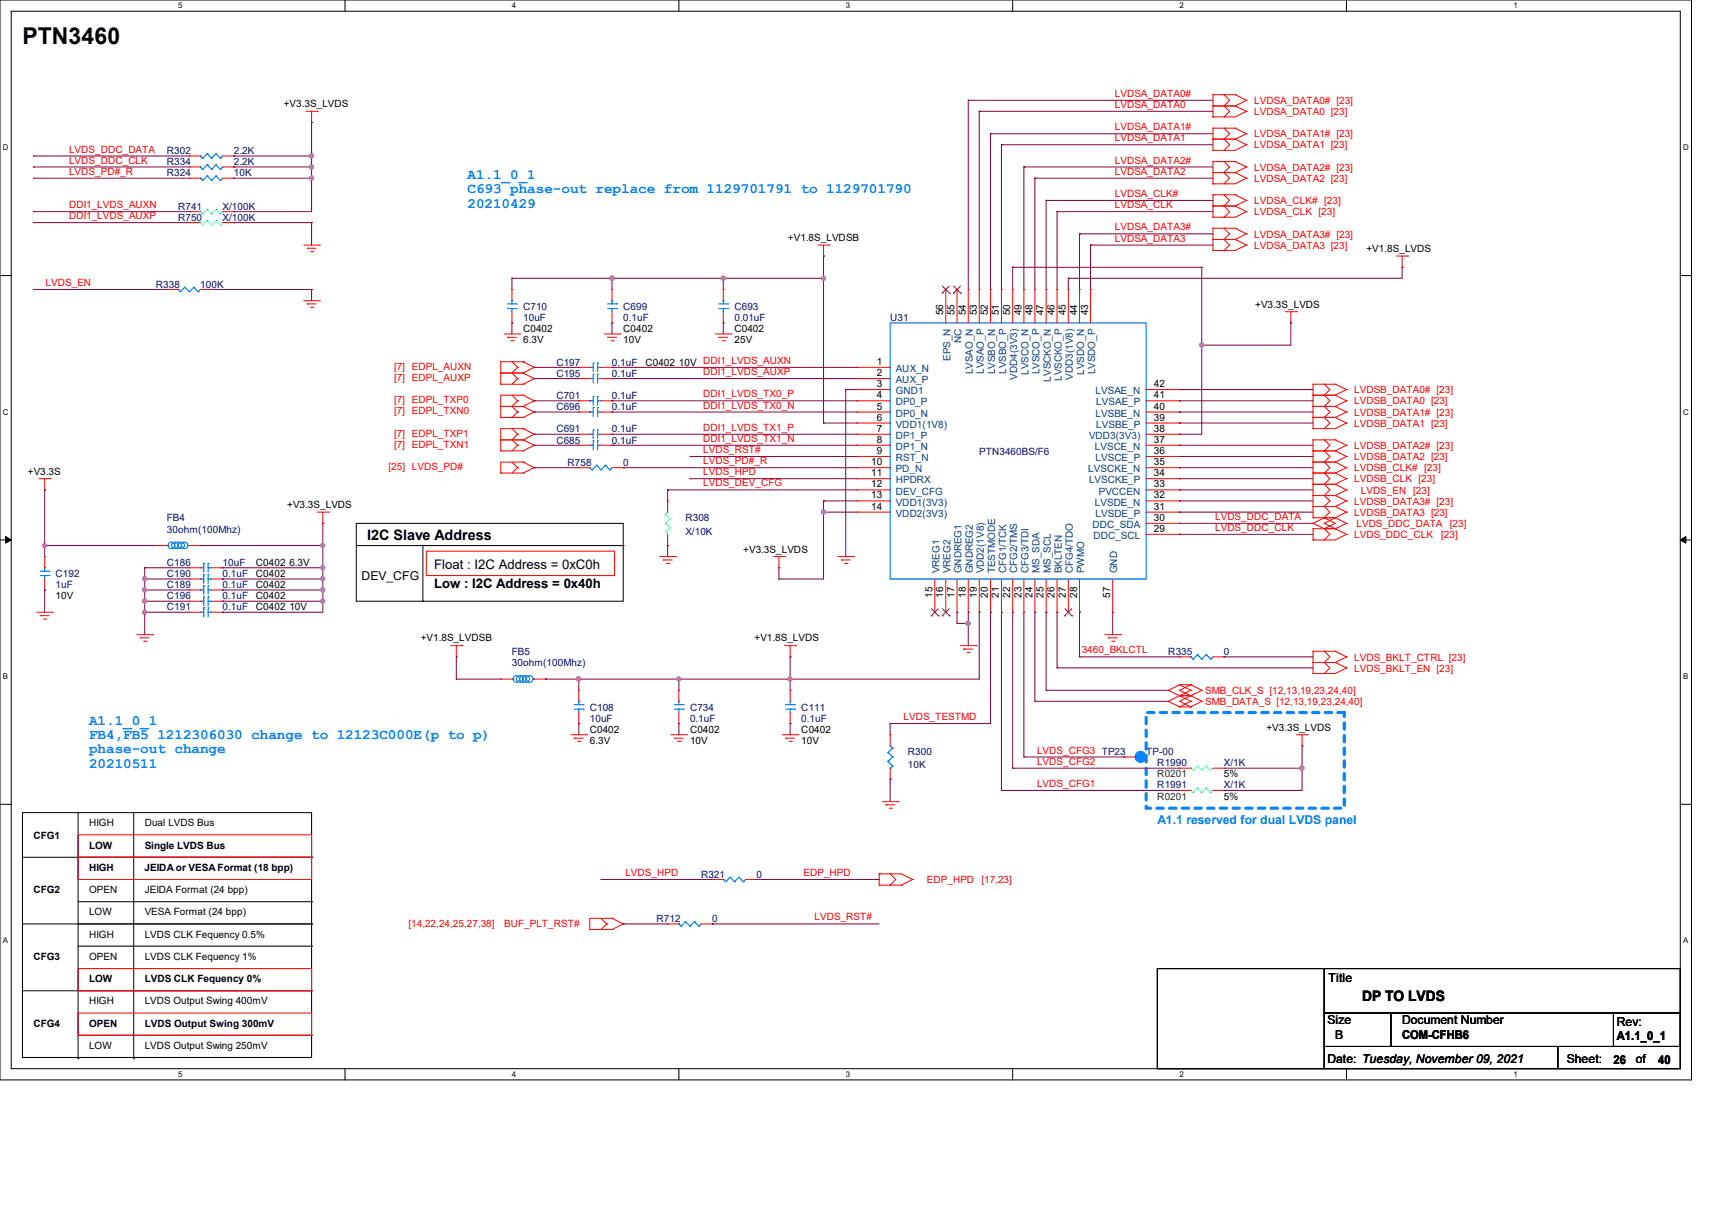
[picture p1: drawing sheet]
<svg xmlns="http://www.w3.org/2000/svg" width="297mm" height="210mm" viewBox="0 0 297 210" stroke-linecap="round" stroke-linejoin="round" font-family="sans-serif">
<path d="M0 0h293.5v187.3h-293.5zM1.9 1.9h289.6v183.4h-289.6z" fill="none" stroke="#000" stroke-width=".17"/>
<g fill="#fff">
<path d="M30.9 .2h.8v1.5h-.8z"/>
<path d="M30.9 185.5h.8v1.6h-.8z"/>
</g>
<path d="M59.9 0v1.9M59.9 185.3v2" fill="none" stroke="#000" stroke-width=".17"/>
<g fill="#fff">
<path d="M88.8 .2h.8v1.5h-.8z"/>
<path d="M88.8 185.5h.8v1.6h-.8z"/>
</g>
<path d="M117.8 0v1.9M117.8 185.3v2" fill="none" stroke="#000" stroke-width=".17"/>
<g fill="#fff">
<path d="M146.7 .2h.8v1.5h-.8z"/>
<path d="M146.7 185.5h.8v1.6h-.8z"/>
</g>
<path d="M175.7 0v1.9M175.7 185.3v2" fill="none" stroke="#000" stroke-width=".17"/>
<g fill="#fff">
<path d="M204.6 .2h.8v1.5h-.8z"/>
<path d="M204.6 185.5h.8v1.6h-.8z"/>
</g>
<path d="M233.6 0v1.9M233.6 185.3v2" fill="none" stroke="#000" stroke-width=".17"/>
<g fill="#fff">
<path d="M262.6 .2h.7v1.5h-.7z"/>
<path d="M262.6 185.5h.7v1.6h-.7z"/>
<path d="M.5 24.8h1v1.6h-1z"/>
<path d="M292 24.8h1v1.6h-1z"/>
<path d="M.5 70.7h1v1.5h-1z"/>
<path d="M292 70.7h1v1.5h-1z"/>
</g>
<path d="M0 47.8h1.9M291.5 47.8h2" fill="none" stroke="#000" stroke-width=".17"/>
<g fill="#fff">
<path d="M.5 116.5h.9v1.6h-.9z"/>
<path d="M292 116.5h.9v1.6h-.9z"/>
</g>
<path d="M0 93.6h1.9M291.5 93.6h2" fill="none" stroke="#000" stroke-width=".17"/>
<path d="M1 93l.9 .6-.9 .6zM291.5 93.6l1-.6v1.2z" fill="#000" stroke="#000" stroke-width=".17"/>
<g fill="#fff">
<path d="M.5 162.4h.9v1.5h-.9z"/>
<path d="M292 162.4h.9v1.5h-.9z"/>
</g>
<g fill="none" stroke="#000" stroke-width=".17">
<path d="M61.8 90.8h46.3v13.5h-46.3zM61.8 94.6h46.3M73.4 94.6v9.7M108.1 94.6h.1M73.4 104.3h.1M0 139.5h1.9M291.5 139.5h2M3.9 140.9h50.2v42.5h-50.2zM3.9 148.7h50.2M13.5 140.9v42.7M13.5 156.4h40.6M23.2 140.9v42.7"/>
<path d="M54.1 148.7h.1M54.1 156.4h.1M3.9 160.2h50.2M3.9 171.8h50.2M13.5 179.5h40.6M13.5 164.1h40.6M54.1 160.2h.1M54.1 179.5h.1M54.1 171.8h.1M54.1 164.1h.1M200.8 168h28.9v17.3h-28.9zM229.7 175.7h11.6v5.8h-11.6z"/>
<path d="M229.7 168h61.8v7.7h-61.8zM241.3 175.7h50.2v5.8h-50.2zM279.9 175.7h11.6v5.8h-11.6zM13.5 183.6h.1M23.2 183.6h.1M229.7 181.5h40.6v3.8h-40.6zM270.3 181.5h21.2v3.8h-21.2z"/>
</g>
<g fill="none" stroke="#f00" stroke-width=".17">
<path d="M53.1 19.3h1.9M54.1 19.3v2M55 19.3h.1M210.4 18.4h.1M210.4 16.4h.1M210.4 18.4h3.9M210.4 16.4h3.9M210.4 16.4v3.9M212.3 18.4h.1M212.3 16.4h.1M212.3 16.4l1 1-1 1M212.3 18.4l1 .9-1 1"/>
<path d="M214.3 16.4h.1M214.3 18.4h.1M214.3 16.4l1.9 1M214.3 18.4l1.9 .9M216.2 17.4h.1M216.2 19.3h.1M216.2 17.4l-1.9 1M216.2 19.3l-1.9 1h-3.9M32.9 29h.1M32.9 27.1h.1M32.9 30.9h.1M32.9 38.6h.1"/>
<path d="M32.9 36.7h.1M32.9 29h1.9M32.9 27.1h1.9M32.9 30.9h1.9M32.9 38.6h1.9M32.9 36.7h1.9M38.6 29h2M38.6 27.1h2M38.6 30.9h2M38.6 38.6h2M38.6 36.7h2M40.6 29h.1"/>
<path d="M40.6 27.1h.1M40.6 30.9h.1M40.6 38.6h.1M40.6 36.7h.1M54.1 21.3h.1M210.4 29.9h.1M210.4 28h.1M210.4 26.1h.1M210.4 24.1h.1M210.4 22.2h.1M210.4 20.3h.1M210.4 37.7h.1"/>
<path d="M210.4 35.7h.1M210.4 33.8h.1M210.4 31.9h.1M210.4 39.6h.1M210.4 22.2v3.9M210.4 28v3.9M210.4 33.8v3.9M210.4 39.6v3.8M210.4 29.9h3.9M210.4 28h3.9M210.4 24.1h3.9M210.4 22.2h3.9"/>
<path d="M210.4 35.7h3.9M210.4 33.8h3.9M210.4 39.6h3.9M212.3 29.9h.1M212.3 28h.1M212.3 26.1h.1M212.3 24.1h.1M212.3 22.2h.1M212.3 20.3h.1M212.3 37.7h.1M212.3 35.7h.1M212.3 33.8h.1"/>
<path d="M212.3 31.9h.1M212.3 39.6h.1M212.3 28l1 1-1 .9M212.3 24.1l1 1-1 1M212.3 22.2l1 1-1 .9M212.3 35.7l1 1-1 1M212.3 33.8l1 1-1 .9M212.3 29.9l1 1-1 1M212.3 39.6l1 1-1 .9M214.3 28h.1M214.3 24.1h.1M214.3 22.2h.1"/>
<path d="M214.3 35.7h.1M214.3 33.8h.1M214.3 29.9h.1M214.3 39.6h.1M214.3 28l1.9 1M214.3 24.1l1.9 1M214.3 22.2l1.9 1M214.3 35.7l1.9 1M214.3 33.8l1.9 1M214.3 29.9l1.9 1M214.3 39.6l1.9 1M216.2 29h.1"/>
<path d="M216.2 25.1h.1M216.2 23.2h.1M216.2 36.7h.1M216.2 34.8h.1M216.2 30.9h.1M216.2 29l-1.9 .9M216.2 25.1l-1.9 1h-3.9M216.2 23.2l-1.9 .9M216.2 36.7l-1.9 1h-3.9M216.2 34.8l-1.9 .9M216.2 30.9l-1.9 1h-3.9M29 50.2h.1"/>
<path d="M29 50.2h1.9M34.8 50.2h1.9M36.7 50.2h.1M52.7 42.5h2.7M52.7 52.2h2.7M53.3 43.1h.1M53.3 52.7h.1M53.3 43.1h1.5M53.3 52.7h1.5M53.9 43.6h.4M53.9 53.3h.4M54.3 43.6h.1"/>
<path d="M54.3 53.3h.1M55.4 42.5h.1M55.4 52.2h.1M87.5 57.9h2.7M88.1 58.5h.1M88.1 58.5h1.5M88.6 59.1h.4M88.8 56h.1M88.8 50.2h.1M88.8 50.2v2M88.8 54.1v1.9M89 59.1h.1"/>
<path d="M90.2 57.9h.1M104.8 57.9h2.7M105.4 58.5h.1M105.4 58.5h1.6M106 59.1h.4M106.2 56h.1M106.2 50.2h.1M106.2 50.2v2M106.2 54.1v1.9M106.4 59.1h.1M107.5 57.9h.1M124.1 57.9h2.7"/>
<path d="M124.7 58.5h.1M124.7 58.5h1.6M125.3 59.1h.4M125.5 56h.1M125.5 50.2h.1M125.5 50.2v2M125.5 54.1v1.9M125.7 59.1h.1M126.8 57.9h.1M141.9 42.5h1.9M142.9 44.4h.1M142.9 42.5v1.9"/>
<path d="M143.8 42.5h.1M164.1 50.2h.1M164.1 50.2v5.8M166 50.2h.1M166 50.2v5.8M168 50.2h.1M168 50.2v5.8M169.9 50.2h.1M169.9 50.2v5.8M171.8 50.2h.1M171.8 50.2v5.8M173.7 50.2h.1"/>
<path d="M173.7 50.2v5.8M175.7 50.2h.1M175.7 50.2v5.8M177.6 50.2h.1M177.6 50.2v5.8M179.5 50.2h.1M179.5 50.2v5.8M181.5 50.2h.1M181.5 50.2v5.8M183.4 50.2h.1M183.4 50.2v5.8M185.3 50.2h.1"/>
<path d="M185.3 50.2v5.8M187.3 50.2h.1M187.3 50.2v5.8M189.2 50.2h.1M189.2 50.2v5.8M210.4 43.4h.1M210.4 41.5h.1M210.4 41.5h3.9M212.3 43.4h.1M212.3 41.5h.1M212.3 41.5l1 1-1 .9M214.3 41.5h.1"/>
<path d="M214.3 41.5l1.9 1M216.2 42.5h.1M216.2 40.6h.1M216.2 42.5l-1.9 .9h-3.9M216.2 40.6l-1.9 .9M223 54.1h1.9M223.9 56h.1M223.9 54.1v1.9M224.9 54.1h.1M242.3 44.4h1.9M243.2 46.4h.1M243.2 44.4v2"/>
<path d="M244.2 44.4h.1M86.9 78.2h.1M86.9 76.3h.1M86.9 72.4h.1M86.9 70.5h.1M86.9 64.7h.1M86.9 66.6h.1M86.9 76.3h3.9M86.9 78.2h3.9M86.9 70.5h3.9M86.9 72.4h3.9M86.9 64.7h3.9"/>
<path d="M86.9 66.6h3.9M88.8 74.3l1 1M88.8 68.5l1 1M88.8 62.7l1 1M89.8 77.2h.1M89.8 75.3h.1M89.8 71.5h.1M89.8 69.5h.1M89.8 63.7h.1M89.8 65.7h.1M89.8 77.2l-1 1M89.8 75.3l-1 1 1 .9"/>
<path d="M89.8 71.5l-1 .9M89.8 69.5l-1 1 1 1M89.8 63.7l-1 1 1 1M89.8 65.7l-1 .9M90.8 76.3h.1M90.8 78.2h.1M90.8 74.3h.1M90.8 70.5h.1M90.8 72.4h.1M90.8 68.5h.1M90.8 62.7h.1M90.8 64.7h.1"/>
<path d="M90.8 66.6h.1M90.8 76.3l1.9 .9M90.8 62.7h-3.9v3.9M90.8 68.5h-3.9v3.9M90.8 74.3h-3.9v3.9M90.8 74.3l1.9 1M90.8 70.5l1.9 1M90.8 68.5l1.9 1M90.8 62.7l1.9 1M90.8 64.7l1.9 1M92.7 77.2h.1M92.7 75.3h.1"/>
<path d="M92.7 71.5h.1M92.7 69.5h.1M92.7 63.7h.1M92.7 65.7h.1M92.7 77.2l-1.9 1M92.7 75.3l-1.9 1M92.7 71.5l-1.9 .9M92.7 69.5l-1.9 1M92.7 63.7l-1.9 1M92.7 65.7l-1.9 .9M100.4 63.7h.1M100.4 69.5h.1"/>
<path d="M100.4 71.5h.1M100.4 65.7h.1M100.4 77.2h.1M100.4 75.3h.1M100.4 63.7h1.9M100.4 69.5h1.9M100.4 71.5h1.9M100.4 65.7h1.9M100.4 77.2h1.9M100.4 75.3h1.9M104.3 63.7h1.9M104.3 69.5h1.9"/>
<path d="M104.3 71.5h1.9M104.3 65.7h1.9M104.3 77.2h1.9M104.3 75.3h1.9M106.2 63.7h.1M106.2 69.5h.1M106.2 71.5h.1M106.2 65.7h.1M106.2 77.2h.1M106.2 75.3h.1M148.7 79.2h.1M148.7 73.4h.1"/>
<path d="M148.7 63.7h.1M148.7 65.7h.1M148.7 67.6h.1M148.7 69.5h.1M148.7 71.5h.1M148.7 77.2h.1M148.7 75.3h.1M148.7 63.7h5.7M148.7 69.5h5.7M148.7 71.5h5.7M148.7 65.7h5.7M148.7 79.2h5.7"/>
<path d="M148.7 73.4h5.7M148.7 67.6h5.7M148.7 77.2h5.7M148.7 75.3h5.7M198.8 69.5h5.8M198.8 71.5h5.8M198.8 79.2h5.8M198.8 73.4h5.8M198.8 67.6h5.8M198.8 77.2h5.8M198.8 75.3h5.8M204.6 75.3h.1"/>
<path d="M204.6 79.2h.1M204.6 77.2h.1M204.6 73.4h.1M204.6 67.6h.1M204.6 69.5h.1M204.6 71.5h.1M227.8 68.5h.1M227.8 66.6h.1M227.8 70.5h.1M227.8 72.4h.1M227.8 74.3h.1M227.8 78.2h.1"/>
<path d="M227.8 76.3h.1M227.8 76.3h3.8M227.8 78.2h3.8M227.8 70.5h3.8M227.8 72.4h3.8M227.8 68.5h3.8M227.8 66.6h3.8M227.8 66.6v7.7M227.8 76.3v13.5M229.7 68.5h.1M229.7 66.6h.1M229.7 70.5h.1"/>
<path d="M229.7 72.4h.1M229.7 74.3h.1M229.7 78.2h.1M229.7 76.3h.1M229.7 66.6l1 1-1 .9M229.7 68.5l1 1-1 1M229.7 70.5l1 1-1 .9M229.7 72.4l1 1-1 .9M229.7 76.3l1 .9-1 1M229.7 78.2l1 1-1 .9M231.6 66.6h.1M231.6 68.5h.1"/>
<path d="M231.6 70.5h.1M231.6 72.4h.1M231.6 76.3h.1M231.6 78.2h.1M231.6 66.6l2 1M231.6 68.5l2 1M231.6 70.5l2 1M231.6 72.4l2 1M231.6 76.3l2 .9M231.6 78.2l2 1M233.6 67.6h.1M233.6 69.5h.1"/>
<path d="M233.6 71.5h.1M233.6 73.4h.1M233.6 77.2h.1M233.6 79.2h.1M233.6 73.4l-2 .9h-3.8M233.6 67.6l-2 .9M233.6 69.5l-2 1M233.6 71.5l-2 .9M233.6 77.2l-2 1M233.6 79.2l-2 .9M6.8 83h1.9M7.7 85h.1"/>
<path d="M7.7 96.5h.1M7.7 83v2M7.7 96.5v2M8.7 83h.1M27.1 94.6h.1M27.1 94.6h1.9M32.9 98.5h.1M32.9 98.5h1.9M32.9 94.6h1.9M34.8 94.6h.1M36.7 98.5h1.9M38.6 98.5h.1"/>
<path d="M55 88.8h2M56 90.8h.1M56 88.8v2M57 88.8h.1M74 95.6h32.6v4.2h-32.6zM86.9 82h.1M86.9 82h3.9M88.8 80.1l1 1M89.8 81.1h.1M89.8 81.1l-1 .9M90.8 80.1h.1M90.8 82h.1"/>
<path d="M90.8 80.1h-3.9v1.9M90.8 80.1l1.9 1M92.7 81.1h.1M92.7 81.1l-1.9 .9M100.4 81.1h.1M100.4 81.1h1.9M106.2 81.1h1.9M108.1 81.1h.1M114.5 96.5h2.7M115.1 97.1h.1M115.1 97.1h1.5M115.7 97.7h.3"/>
<path d="M115.8 94.6h.1M115.8 86.9h.1M115.8 86.9v1.9M115.8 92.7v1.9M116 97.7h.1M117.2 96.5h.1M134.2 96.5h1.9M135.1 98.5h.1M135.1 96.5v2M136.1 96.5h.1M145.4 96.5h2.7M146 97.1h.1"/>
<path d="M146 97.1h1.5M146.5 97.7h.4M146.9 97.7h.1M148.1 96.5h.1M148.7 83h.1M148.7 81.1h.1M148.7 85h.1M148.7 86.9h.1M148.7 88.8h.1M148.7 83h5.7M148.7 88.8h5.7M148.7 81.1h5.7"/>
<path d="M148.7 86.9h5.7M148.7 85h5.7M198.8 83h5.8M198.8 88.8h5.8M198.8 81.1h5.8M198.8 92.7h5.8M198.8 86.9h5.8M198.8 85h5.8M198.8 90.8h5.8M204.6 92.7h.1M204.6 88.8h.1M204.6 86.9h.1"/>
<path d="M204.6 85h.1M204.6 83h.1M204.6 81.1h.1M204.6 90.8h.1M227.8 93.6h.1M227.8 91.7h.1M227.8 90.8h.1M227.8 84h.1M227.8 85.9h.1M227.8 80.1h.1M227.8 82h.1M227.8 87.8h.1"/>
<path d="M227.8 89.8h.1M227.8 91.7v1.9M227.8 91.7h3.8M227.8 89.8h3.8M227.8 90.8l1.9 .9M227.8 84h3.8M227.8 85.9h3.8M227.8 80.1h3.8M227.8 82h3.8M227.8 87.8h3.8M229.7 93.6h.1M229.7 91.7h.1"/>
<path d="M229.7 89.8h.1M229.7 90.8h.1M229.7 84h.1M229.7 85.9h.1M229.7 80.1h.1M229.7 82h.1M229.7 87.8h.1M229.7 91.7l1 1-1 .9M229.7 89.8l-1.9 1M229.7 89.8l1.9 1-1.9 .9M229.7 90.8l1.9 .9M229.7 84l1 1-1 .9"/>
<path d="M229.7 80.1l1 1-1 .9M229.7 82l1 1-1 1M229.7 85.9l1 1-1 .9M229.7 87.8l1 1-1 1M231.6 91.7h.1M231.6 89.8h.1M231.6 85.9h.1M231.6 80.1h.1M231.6 82h.1M231.6 87.8h.1M231.6 91.7l2 1M231.6 89.8l2 1"/>
<path d="M231.6 89.8l-1.9 1M231.6 84l2 1M231.6 80.1l2 1M231.6 82l2 1M231.6 85.9l2 1M231.6 87.8l2 1M233.6 92.7h.1M233.6 90.8h.1M233.6 85h.1M233.6 81.1h.1M233.6 83h.1M233.6 86.9h.1"/>
<path d="M233.6 88.8h.1M233.6 92.7l-2 .9h-3.8M233.6 90.8l-2 .9M233.6 85l-2 .9M233.6 81.1l-2 .9M233.6 83l-2 1M233.6 86.9l-2 .9M233.6 88.8l-2 1M6.4 106.2h2.7M7 106.8h.1M7 106.8h1.5M7.5 107.4h.4"/>
<path d="M7.7 102.3h.1M7.7 100.4v1.9M7.9 107.4h.1M9.1 106.2h.1M23.7 110.1h2.8M24.3 110.6h.1M24.3 110.6h1.6M24.9 111.2h.4M25.3 111.2h.1M26.5 110.1h.1M32.9 104.3h.1M32.9 102.3h.1"/>
<path d="M32.9 106.2h.1M32.9 100.4h.1M32.9 106.2h1.9M32.9 104.3h1.9M32.9 102.3h1.9M32.9 100.4h1.9M36.7 106.2h1.9M36.7 104.3h1.9M36.7 102.3h1.9M36.7 100.4h1.9M38.6 104.3h.1M38.6 102.3h.1"/>
<path d="M38.6 106.2h.1M38.6 100.4h.1M78.2 112h1.9M79.2 113.9h.1M79.2 112v1.9M80.1 112h.1M86.9 117.8h.1M86.9 117.8h1.9M92.7 117.8h1.9M94.6 117.8h.1M100.4 119.7h.1M100.4 119.7v1.9"/>
<path d="M117.8 119.7h.1M117.8 119.7v1.9M136.1 112h1.9M137.1 113.9h.1M137.1 119.7h.1M137.1 112v1.9M137.1 119.7v1.9M138 112h.1M162.2 106.2h.1M162.2 100.4v5.8M164.1 106.2h.1M164.1 100.4v5.8"/>
<path d="M166 106.2h.1M166 100.4v5.8M166.6 112h2.7M167.2 112.6h.1M167.2 112.6h1.5M167.8 113.2h.3M168 106.2h.1M168 100.4v5.8M168.1 113.2h.1M169.3 112h.1M169.9 106.2h.1M169.9 100.4v5.8"/>
<path d="M171.8 106.2h.1M171.8 100.4v5.8M173.7 106.2h.1M173.7 100.4v5.8M175.7 106.2h.1M175.7 100.4v5.8M177.6 106.2h.1M177.6 100.4v5.8M179.5 106.2h.1M179.5 100.4v5.8M181.5 106.2h.1M181.5 100.4v5.8"/>
<path d="M183.4 106.2h.1M183.4 100.4v5.8M185.3 106.2h.1M185.3 100.4v5.8M187.3 106.2h.1M187.3 100.4v5.8M191.7 110.1h2.7M192.3 110.6h.1M192.3 110.6h1.5M192.9 111.2h.4M193 106.2h.1M193 100.4v5.8"/>
<path d="M193.3 111.2h.1M194.4 110.1h.1M202.7 119.7h.1M202.7 119.7l1.9 .9M204.6 118.7h.1M204.6 113.9h.1M204.6 118.7h2M204.6 118.7l-1.9 1M204.6 118.7l2 1M204.6 113.9h2M206.6 118.7h.1M206.6 119.7h.1"/>
<path d="M206.6 118.7l1.9 1M206.6 118.7l-2 1 2 .9M206.6 119.7l-2 .9M208.5 119.7h.1M208.5 119.7l-1.9 .9M210.4 113.9h1.9M212.3 113.9h.1M227.8 114.9h.1M227.8 112.9h.1M227.8 116.8h.1M227.8 114.9h3.8M227.8 112.9h3.8"/>
<path d="M227.8 112.9v3.9M229.7 114.9h.1M229.7 112.9h.1M229.7 116.8h.1M229.7 112.9l1 1-1 1M229.7 114.9l1 .9-1 1M231.6 112.9h.1M231.6 114.9h.1M231.6 112.9l2 1M231.6 114.9l2 .9M233.6 113.9h.1M233.6 115.8h.1"/>
<path d="M233.6 113.9l-2 1M233.6 115.8l-2 1h-3.8M99.1 127.4h2.7M99.6 128h.1M99.6 128h1.6M100.2 128.6h.4M100.4 125.5h.1M100.4 123.6v1.9M100.6 128.6h.1M101.8 127.4h.1M116.4 127.4h2.7M117 128h.1"/>
<path d="M117 128h1.5M117.6 128.6h.4M117.8 125.5h.1M117.8 123.6v1.9M118 128.6h.1M119.1 127.4h.1M135.7 127.4h2.7M136.3 128h.1M136.3 128h1.5M136.9 128.6h.4M137.1 125.5h.1M137.1 123.6v1.9"/>
<path d="M137.3 128.6h.1M138.4 127.4h.1M153.1 139h2.7M153.7 139.6h.1M153.7 139.6h1.5M154.4 127.4h.1M154.4 135.1h.1M154.4 127.4v2M154.4 133.2v1.9M155.8 139h.1M195 131.3h.1M195 131.3h1.9"/>
<path d="M202.7 121.6h.1M202.7 121.6l1.9 1M204.6 122.6h.1M204.6 120.6h.1M204.6 133.2h.1M204.6 137.1h.1M204.6 122.6h2M204.6 120.6h2M204.6 120.6l-1.9 1M204.6 120.6l2 1M204.6 133.2h2M204.6 137.1h2"/>
<path d="M206.6 120.6h.1M206.6 122.6h.1M206.6 121.6h.1M206.6 120.6l1.9 1M206.6 120.6l-2 1 2 1M206.6 121.6l-2 1M208.5 121.6h.1M208.5 121.6l-1.9 1M210.4 133.2h1.9M210.4 137.1h1.9M212.3 133.2h.1M212.3 137.1h.1"/>
<path d="M224.9 127.4h1.9M225.9 129.4h.1M225.9 127.4v2M226.8 127.4h.1M13.5 148.7h40.6v3.8h-40.6zM13.5 144.8h40.6v3.9h-40.6zM104.3 159.3l.9 .9M106.2 159.3h.1M106.2 159.3h-3.9v1.9M106.2 159.3l1.9 .9M123.6 152.5h.1M123.6 152.5h1.9"/>
<path d="M129.4 152.5h1.9M131.3 152.5h.1M152.5 151.6h.1M152.5 153.5h.1M152.5 151.6h3.9l1.9 .9M152.5 153.5h3.9M152.5 151.6v1.9M154.3 140.2h.3M154.4 151.6h.1M154.4 153.5h.1M154.4 151.6l1 .9-1 1M154.6 140.2h.1"/>
<path d="M156.4 153.5h.1M158.3 152.5h.1M158.3 152.5l-1.9 1M13.5 175.7h40.6v3.8h-40.6zM13.5 168h40.6v3.8h-40.6zM102.3 161.2h.1M102.3 161.2h3.9M105.2 160.2h.1M105.2 160.2l-.9 1M106.2 161.2h.1M108.1 160.2h.1M108.1 160.2l-1.9 1"/>
<path d="M115.8 160.2h.1M115.8 160.2h2M121.6 160.2h2M123.6 160.2h.1"/>
</g>
<path d="M198.8 123.6h34.4v16.6h-34.4z" fill="none" stroke="#0080ff" stroke-width=".55" stroke-dasharray="1.1 1.1"/>
<g fill="none" stroke="#00f" stroke-width=".17">
<path d="M34.8 29h.1M34.8 27.1h.1M34.8 30.9h.1M34.8 29l.3 .4M34.8 27.1l.3 .3M34.8 30.9l.3 .4M35.1 29.4h.1M35.1 27.4h.1M35.1 31.3h.1M35.9 28.6h.1M35.9 26.7h.1M35.9 30.5h.1"/>
<path d="M35.9 28.6l-.8 .8M35.9 28.6l.8 .8M35.9 26.7l-.8 .7M35.9 26.7l.8 .7M35.9 30.5l-.8 .8M35.9 30.5l.8 .8M36.7 29.4h.1M36.7 27.4h.1M36.7 31.3h.1M37.5 28.6h.1M37.5 26.7h.1M37.5 30.5h.1"/>
<path d="M37.5 28.6l.7 .8M37.5 28.6l-.8 .8M37.5 26.7l.7 .7M37.5 26.7l-.8 .7M37.5 30.5l.7 .8M37.5 30.5l-.8 .8M38.2 29.4h.1M38.2 27.4h.1M38.2 31.3h.1M38.6 29l-.4 .4M38.6 27.1l-.4 .3M38.6 30.9l-.4 .4"/>
<path d="M30.9 50.2h.1M30.9 50.2l.4 .4M31.3 50.6h.1M32 49.8h.1M32 49.8l-.7 .8M32 49.8l.9 .8M32.9 50.6h.1M33.6 49.8h.1M33.6 49.8l.8 .8M33.6 49.8l-.7 .8M34.4 50.6h.1M34.8 50.2l-.4 .4"/>
<path d="M88.1 52.7h1.5M88.1 53.5h1.5M88.8 52.2h.1M88.8 53.5h.1M88.8 52.2v.5M88.8 53.5v.6M89.6 52.7h.1M89.6 53.5h.1M105.4 52.7h1.6M105.4 53.5h1.6M106.2 52.2h.1M106.2 53.5h.1"/>
<path d="M106.2 52.2v.5M106.2 53.5v.6M107 52.7h.1M107 53.5h.1M124.7 52.7h1.6M124.7 53.5h1.6M125.5 52.2h.1M125.5 53.5h.1M125.5 52.2v.5M125.5 53.5v.6M126.3 52.7h.1M126.3 53.5h.1"/>
<path d="M154.4 56h44.4v44.4h-44.4zM102.3 63.7h.1M102.3 69.5h.1M102.3 71.5h.1M102.3 65.7h.1M102.3 77.2h.1M102.3 75.3h.1M102.3 63.7h.6M102.3 69.5h.6M102.3 71.5h.6M102.3 65.7h.6M102.3 77.2h.6"/>
<path d="M102.3 75.3h.6M102.9 62.9h.1M102.9 68.7h.1M102.9 70.7h.1M102.9 64.9h.1M102.9 76.5h.1M102.9 74.5h.1M102.9 62.9v1.6M102.9 64.9v1.5M102.9 68.7v1.6M102.9 70.7v1.5M102.9 74.5v1.6"/>
<path d="M102.9 76.5v1.5M103.7 62.9h.1M103.7 63.7h.1M103.7 68.7h.1M103.7 69.5h.1M103.7 70.7h.1M103.7 71.5h.1M103.7 64.9h.1M103.7 65.7h.1M103.7 76.5h.1M103.7 77.2h.1M103.7 74.5h.1"/>
<path d="M103.7 75.3h.1M103.7 63.7h.6M103.7 62.9v1.6M103.7 64.9v1.5M103.7 68.7v1.6M103.7 70.7v1.5M103.7 74.5v1.6M103.7 76.5v1.5M103.7 69.5h.6M103.7 71.5h.6M103.7 65.7h.6M103.7 77.2h.6"/>
<path d="M103.7 75.3h.6M7 99.1h1.5M7 99.8h1.5M7.7 98.5h.1M7.7 99.8h.1M7.7 98.5v.6M7.7 99.8v.6M8.5 99.1h.1M8.5 99.8h.1M29 94.6h.2M29.2 94.6h.1M32.6 94.6h.1"/>
<path d="M32.6 94.6h.3M34.8 98.5h.1M34.8 98.5h.5M35.3 97.7h.1M35.3 99.6h.1M35.3 97.7v1.5M35.3 99.6v1.6M36.1 97.7h.1M36.1 98.5h.1M36.1 99.6h.1M36.1 97.7v1.5M36.1 99.6v1.6"/>
<path d="M36.1 98.5h.6M102.3 81.1h.1M102.3 81.1l.4 .4M102.7 81.5h.1M103.5 80.7h.1M103.5 80.7l-.8 .8M103.5 80.7l.8 .8M104.3 81.5h.1M105 80.7h.1M105 80.7l.8 .8M105 80.7l-.7 .8M105.8 81.5h.1"/>
<path d="M106.2 81.1l-.4 .4M34.8 104.3h.1M34.8 102.3h.1M34.8 106.2h.1M34.8 100.4h.1M34.8 104.3h.5M34.8 102.3h.5M34.8 106.2h.5M34.8 100.4h.5M35.3 103.5h.1M35.3 101.6h.1M35.3 105.4h.1"/>
<path d="M35.3 101.6v1.5M35.3 103.5v1.5M35.3 105.4v1.6M36.1 103.5h.1M36.1 104.3h.1M36.1 101.6h.1M36.1 102.3h.1M36.1 105.4h.1M36.1 106.2h.1M36.1 100.4h.1M36.1 104.3h.6M36.1 101.6v1.5"/>
<path d="M36.1 103.5v1.5M36.1 105.4v1.6M36.1 102.3h.6M36.1 106.2h.6M36.1 100.4h.6M88.8 117.8h.2M89 117.8h.1M92.5 117.8h.1M92.5 117.8h.2M206.6 113.9h.1M206.6 113.9l.4 .4M207 114.3h.1"/>
<path d="M207.7 113.5h.1M207.7 113.5l-.7 .8M207.7 113.5l.8 .8M208.5 114.3h.1M209.3 113.5h.1M209.3 113.5l.8 .8M209.3 113.5l-.8 .8M210.1 114.3h.1M210.4 113.9l-.3 .4M99.6 122.2h1.6M99.6 123h1.6M100.4 121.6h.1"/>
<path d="M100.4 123h.1M100.4 121.6v.6M100.4 123v.6M101.2 122.2h.1M101.2 123h.1M117 122.2h1.5M117 123h1.5M117.8 121.6h.1M117.8 123h.1M117.8 121.6v.6M117.8 123v.6M118.5 122.2h.1"/>
<path d="M118.5 123h.1M136.3 122.2h1.5M136.3 123h1.5M137.1 121.6h.1M137.1 123h.1M137.1 121.6v.6M137.1 123v.6M137.8 122.2h.1M137.8 123h.1M154.1 130.5h.1M154.1 132h.1M154.1 132l.8 .8"/>
<path d="M154.1 130.5l.8 .8M154.4 133.2h.1M154.4 129.4l.5 .4M154.9 132.8h.1M154.9 129.8h.1M154.9 131.3h.1M154.9 132.8l-.5 .4M154.9 129.8l-.8 .7M154.9 131.3l-.8 .7M118.9 159.9h.1M118.9 159.9l-.7 .7M118.9 159.9l.8 .7"/>
<path d="M120.5 159.9h.1M120.5 159.9l-.8 .7M120.5 159.9l.7 .7M125.5 152.5h.1M125.5 152.5l.4 .4M125.9 152.9h.1M126.7 152.1h.1M126.7 152.1l-.8 .8M126.7 152.1l.7 .8M127.4 152.9h.1M128.2 152.1h.1M128.2 152.1l.7 .8"/>
<path d="M128.2 152.1l-.8 .8M128.9 152.9h.1M129.4 152.5l-.5 .4M117.8 160.2h.1M117.8 160.2l.4 .4M118.2 160.6h.1M119.7 160.6h.1M121.2 160.6h.1M121.6 160.2l-.4 .4"/>
<circle cx="29.7" cy="94.6" r=".56"/>
<circle cx="30.3" cy="94.6" r=".56"/>
<circle cx="30.9" cy="94.6" r=".57"/>
<circle cx="31.4" cy="94.6" r=".56"/>
<circle cx="32" cy="94.6" r=".56"/>
<circle cx="89.6" cy="117.8" r=".56"/>
<circle cx="90.1" cy="117.8" r=".57"/>
<circle cx="90.7" cy="117.8" r=".56"/>
<circle cx="91.3" cy="117.8" r=".56"/>
<circle cx="91.9" cy="117.8" r=".57"/>
</g>
<g fill="none" stroke="#00ff80" stroke-width=".17">
<path d="M34.8 38.6h.1M34.8 36.7h.1M34.8 38.6l.3 .4M34.8 36.7l.3 .4M35.1 39h.1M35.1 37.1h.1M35.9 38.2h.1M35.9 36.3h.1M35.9 38.2l-.8 .8M35.9 38.2l.8 .8M35.9 36.3l-.8 .8M35.9 36.3l.8 .8"/>
<path d="M36.7 39h.1M36.7 37.1h.1M37.5 38.2h.1M37.5 36.3h.1M37.5 38.2l.7 .8M37.5 38.2l-.8 .8M37.5 36.3l.7 .8M37.5 36.3l-.8 .8M38.2 39h.1M38.2 37.1h.1M38.6 38.6l-.4 .4M38.6 36.7l-.4 .4"/>
<path d="M115.4 89.2h.1M115.4 92.3h.1M115.4 90.8h.1M115.4 89.2l.8 .8M115.4 92.3l.4 .4M115.4 90.8l.8 .7M115.8 88.8h.1M115.8 88.8l-.4 .4M116.2 91.5h.1M116.2 90h.1M116.2 91.5l-.8 .8M116.2 90l-.8 .8"/>
<path d="M206.6 133.2h.1M206.6 137.1h.1M206.6 133.2l.4 .4M206.6 137.1l.4 .4M207 133.6h.1M207 137.5h.1M207.7 132.8h.1M207.7 136.7h.1M207.7 132.8l-.7 .8M207.7 132.8l.8 .8M207.7 136.7l-.7 .8M207.7 136.7l.8 .8"/>
<path d="M208.5 133.6h.1M208.5 137.5h.1M209.3 132.8h.1M209.3 136.7h.1M209.3 132.8l.8 .8M209.3 132.8l-.8 .8M209.3 136.7l.8 .8M209.3 136.7l-.8 .8M210.1 133.6h.1M210.1 137.5h.1M210.4 133.2l-.3 .4M210.4 137.1l-.3 .4"/>
</g>
<circle cx="197.9" cy="131.2" r=".94" fill="#00f" stroke="#00f" stroke-width=".17"/>
<g fill="none" stroke="#804000" stroke-width=".17">
<path d="M163.4 50.8h.1M163.5 49.6l1.2 1.2M164.7 49.6l-1.3 1.2M164.7 50.8h.1M165.4 50.8h.1M165.4 49.6l1.3 1.2M166.6 49.6l-1.2 1.2M166.7 50.8h.1M161.5 106.8h.1M161.6 105.6l1.2 1.2M162.8 105.6l-1.3 1.2M162.8 106.8h.1"/>
<path d="M163.4 106.8h.1M163.5 105.6l1.2 1.2M164.7 105.6l-1.3 1.2M164.7 106.8h.1M184.7 106.8h.1M184.7 105.6l1.3 1.2M185.9 105.6l-1.2 1.2M186 106.8h.1"/>
</g>
<g fill="none" stroke="#800040" stroke-width=".17">
<path d="M168 17.4h.1M168 17.4v32.8M168 17.4h42.4M169.9 19.3h.1M169.9 19.3v30.9M169.9 19.3h40.5M5.8 27.1h.1M5.8 29h.1M5.8 30.9h.1M5.8 38.6h.1M5.8 36.7h.1M5.8 29h27.1"/>
<path d="M5.8 27.1h27.1M5.8 30.9h27.1M5.8 36.7h27.1M5.8 38.6h27.1M40.6 29h.1M40.6 27.1h.1M40.6 30.9h.1M40.6 36.7h.1M40.6 38.6h.1M40.6 29h13.5M40.6 27.1h13.5M40.6 30.9h13.5"/>
<path d="M40.6 38.6h13.5M54.1 21.3h.1M54.1 27.1h.1M54.1 29h.1M54.1 30.9h.1M54.1 38.6h.1M54.1 21.3v15.4h-13.5M54.1 38.6v3.9M171.8 23.2h.1M171.8 23.2v27M171.8 23.2h38.6M173.7 25.1h.1"/>
<path d="M173.7 25.1v25.1M173.7 25.1h36.7M177.6 29h.1M177.6 29h32.8M177.6 29v21.2M179.5 30.9h.1M179.5 30.9v19.3M179.5 30.9h30.9M181.5 34.8h.1M181.5 34.8v15.4M181.5 34.8h28.9M183.4 36.7h.1"/>
<path d="M183.4 36.7v13.5M183.4 36.7h27M5.8 50.2h.1M5.8 50.2h23.2M36.7 50.2h.1M36.7 50.2h17.4M54.1 50.2h.1M54.1 50.2v2M88.8 48.3h.1M88.8 56h.1M88.8 48.3h54.1M88.8 48.3v1.9"/>
<path d="M88.8 56v1.9M106.2 56h.1M106.2 48.3h.1M106.2 48.3v1.9M106.2 56v1.9M125.5 48.3h.1M125.5 56h.1M125.5 48.3v1.9M125.5 56v1.9M142.9 44.4h.1M142.9 48.3h.1M142.9 44.4v29"/>
<path d="M175.7 46.4h.1M175.7 46.4v3.8M175.7 46.4h32.8M185.3 48.3h.1M185.3 48.3v1.9M187.3 40.6h.1M187.3 40.6v9.6M187.3 40.6h23.1M189.2 42.5h.1M189.2 42.5v7.7M189.2 42.5h21.2M208.5 59.9h.1"/>
<path d="M208.5 46.4h.1M208.5 46.4v28.9h-3.9M223.9 56h.1M223.9 56v3.9h-15.4M243.2 46.4h.1M243.2 46.4v1.9h-57.9M92.7 71.5h.1M92.7 69.5h.1M92.7 77.2h.1M92.7 75.3h.1M92.7 63.7h.1M92.7 65.7h.1"/>
<path d="M92.7 75.3h7.7M92.7 63.7h7.7M92.7 65.7h7.7M92.7 71.5h7.7M92.7 69.5h7.7M92.7 77.2h7.7M106.2 63.7h.1M106.2 65.7h.1M106.2 69.5h.1M106.2 71.5h.1M106.2 77.2h.1M106.2 75.3h.1"/>
<path d="M106.2 75.3h42.5M106.2 63.7h42.5M106.2 65.7h42.5M106.2 71.5h42.5M106.2 69.5h42.5M106.2 77.2h42.5M119.7 79.2h.1M119.7 79.2h29M142.9 73.4h.1M142.9 73.4h5.8M146.7 67.6h.1M146.7 67.6v28.9"/>
<path d="M146.7 67.6h2M204.6 75.3h.1M204.6 67.6h.1M204.6 69.5h.1M204.6 71.5h.1M204.6 73.4h.1M204.6 77.2h.1M204.6 79.2h.1M204.6 79.2h23.2M204.6 71.5h23.2M204.6 69.5h23.2M204.6 77.2h23.2"/>
<path d="M204.6 67.6h23.2M204.6 73.4h23.2M7.7 94.6h.1M7.7 85h.1M7.7 85v11.5M7.7 94.6h19.4M25.1 98.5h.1M25.1 98.5v11.6M25.1 98.5h7.8M34.8 94.6h.1M34.8 94.6h21.2M38.6 98.5h.1"/>
<path d="M38.6 98.5h17.4M56 98.5h.1M56 94.6h.1M56 90.8h.1M56 90.8v15.4h-17.4M92.7 81.1h.1M92.7 81.1h7.7M108.1 81.1h.1M108.1 81.1h40.6M115.8 85h.1M115.8 94.6h.1M115.8 85h32.9"/>
<path d="M115.8 85v1.9M115.8 94.6v1.9M119.7 83h.1M119.7 83h29M135.1 98.5h.1M135.1 98.5v1.9M142.9 88.8h.1M142.9 86.9h.1M142.9 88.8h5.8M142.9 86.9v13.5h-7.8M142.9 86.9h5.8M204.6 90.8h.1"/>
<path d="M204.6 85h.1M204.6 92.7h.1M204.6 81.1h.1M204.6 83h.1M204.6 86.9h.1M204.6 88.8h.1M204.6 90.8h23.2M204.6 85h23.2M204.6 83h23.2M204.6 92.7h23.2M204.6 81.1h23.2M204.6 88.8h23.2"/>
<path d="M204.6 86.9h23.2M7.7 102.3h.1M7.7 102.3v3.9M25.1 104.3h.1M25.1 106.2h.1M25.1 102.3h.1M25.1 100.4h.1M25.1 100.4h7.8M25.1 106.2h7.8M25.1 104.3h7.8M25.1 102.3h7.8M38.6 106.2h.1"/>
<path d="M38.6 102.3h.1M38.6 100.4h.1M38.6 104.3h.1M38.6 100.4h17.4M38.6 104.3h17.4M38.6 102.3h17.4M56 104.3h.1M56 100.4h.1M56 102.3h.1M79.2 117.8h.1M79.2 113.9h.1M79.2 117.8h7.7"/>
<path d="M79.2 113.9v3.9M94.6 117.8h.1M100.4 117.8h.1M100.4 117.8v1.9M117.8 117.8h.1M117.8 117.8v1.9M135.1 100.4h.1M137.1 113.9h.1M137.1 117.8h.1M137.1 113.9v5.8M166 108.1h.1M166 106.2h.1"/>
<path d="M166 108.1h2M166 106.2v1.9M168 108.1h.1M168 106.2h.1M168 106.2v5.8M169.9 106.2h.1M169.9 106.2v11.6h-75.3M171.8 106.2h.1M171.8 106.2v19.3h-17.4M173.7 106.2h.1M173.7 106.2v30.9M175.7 106.2h.1"/>
<path d="M175.7 106.2v27M177.6 106.2v25.1M179.5 106.2h.1M179.5 106.2v15.4M181.5 119.7h.1M181.5 106.2h.1M181.5 119.7h21.2M181.5 106.2v13.5M183.4 106.2h.1M183.4 115.8h.1M183.4 106.2v9.6M183.4 115.8h44.4"/>
<path d="M187.3 106.2h.1M187.3 113.9h.1M187.3 106.2v7.7M187.3 113.9h17.3M193 106.2h.1M193 106.2v3.9M212.3 113.9h.1M212.3 113.9h15.5M100.4 125.5h.1M100.4 125.5v1.9M117.8 125.5h.1M117.8 125.5v1.9"/>
<path d="M137.1 125.5h.1M137.1 125.5v1.9M154.4 125.5h.1M154.4 135.1h.1M154.4 125.5v1.9M154.4 135.1v3.9M173.7 137.1h.1M173.7 137.1h30.9M175.7 133.2h.1M175.7 133.2h28.9M177.6 131.3h.1M177.6 131.3h17.4"/>
<path d="M179.5 121.6h.1M179.5 121.6h23.2M195 131.3h.1M212.3 137.1h.1M212.3 133.2h13.6M225.9 133.2h.1M225.9 129.4h.1M225.9 129.4v7.7h-13.6M104.3 152.5h.1M104.3 152.5h19.3M131.3 152.5h.1M131.3 152.5h21.2"/>
<path d="M108.1 160.2h.1M108.1 160.2h7.7M123.6 160.2h.1M123.6 160.2h28.9"/>
</g>
<g fill="#f0f" stroke="#f0f" stroke-width=".17">
<circle cx="106.2" cy="48.3" r=".38"/>
<circle cx="125.5" cy="48.3" r=".38"/>
<circle cx="142.9" cy="88.8" r=".36"/>
<circle cx="142.9" cy="48.3" r=".36"/>
<circle cx="167.9" cy="108.1" r=".38"/>
<circle cx="137.1" cy="117.8" r=".36"/>
<circle cx="208.5" cy="59.8" r=".36"/>
<circle cx="117.7" cy="117.8" r=".36"/>
<circle cx="100.4" cy="117.8" r=".38"/>
<circle cx="54" cy="27" r=".36"/>
<circle cx="25.1" cy="106.2" r=".36"/>
<circle cx="54" cy="29" r=".36"/>
<circle cx="56" cy="104.2" r=".36"/>
<circle cx="7.7" cy="94.6" r=".36"/>
<circle cx="54" cy="30.9" r=".36"/>
<circle cx="56" cy="98.4" r=".36"/>
<circle cx="56" cy="94.6" r=".36"/>
<circle cx="25.1" cy="104.2" r=".36"/>
<circle cx="56" cy="102.3" r=".36"/>
<circle cx="25.1" cy="100.4" r=".36"/>
<circle cx="56" cy="100.4" r=".36"/>
<circle cx="25.1" cy="102.3" r=".36"/>
<circle cx="225.8" cy="133.2" r=".38"/>
</g>
<text font-size="4" x="3.9" y="7.6">PTN3460</text>
<g font-size="2.5" fill="#0080ff">
<text x="81.1" y="31">A1.1_0_1</text>
<text x="81.1" y="33.5">C693 phase-out replace from 1129701791 to 1129701790</text>
<text x="81.1" y="36">20210429</text>
<text x="15.5" y="125.6">A1.1_0_1</text>
<text x="15.5" y="128.1">FB4,FB5 1212306030 change to 12123C000E(p to p)</text>
<text x="15.5" y="130.6">phase-out change</text>
<text x="15.5" y="133.1">20210511</text>
</g>
<g font-size="2.5">
<text x="63.7" y="93.6">I2C Slave Address</text>
<text x="236.3" y="173.6">DP TO LVDS</text>
</g>
<g font-size="2.3">
<text x="75.3" y="101.9">Low : I2C Address = 0x40h</text>
<text x="75.3" y="98.6">Float : I2C Address = 0xC0h</text>
</g>
<g font-size="2.1">
<text x="62.7" y="100.6">DEV_CFG</text>
<text x="230.5" y="170.3">Title</text>
<text x="230.3" y="177.6">Size</text>
<text x="243.2" y="177.6">Document Number</text>
<text x="280.5" y="178">Rev:</text>
<text x="230.3" y="184.4">Date: Tuesday, November 09, 2021</text>
<text x="231.6" y="180.1">B</text>
<text x="243.2" y="180.2">COM-CFHB6</text>
<text x="271.8" y="184.4">Sheet:</text>
<text x="279.9" y="184.4">26</text>
<text x="280.5" y="180.4">A1.1_0_1</text>
<text x="283.8" y="184.4">of</text>
<text x="287.7" y="184.4">40</text>
</g>
<text font-size="2.1" fill="#0080ff" x="200.8" y="142.9">A1.1 reserved for dual LVDS panel</text>
<g font-size="1.7" fill="#f00">
<text x="193.4" y="16.8">LVDSA_DATA0#</text>
<text x="193.4" y="22.6">LVDSA_DATA1#</text>
<text x="193.4" y="18.7">LVDSA_DATA0</text>
<text x="217.6" y="18">LVDSA_DATA0# [23]</text>
<text x="217.6" y="23.8">LVDSA_DATA1# [23]</text>
<text x="217.6" y="20">LVDSA_DATA0 [23]</text>
<text x="12" y="26.5">LVDS_DDC_DATA</text>
<text x="12" y="28.4">LVDS_DDC_CLK</text>
<text x="193.4" y="24.5">LVDSA_DATA1</text>
<text x="193.4" y="28.4">LVDSA_DATA2#</text>
<text x="217.6" y="29.6">LVDSA_DATA2# [23]</text>
<text x="217.6" y="25.7">LVDSA_DATA1 [23]</text>
<text x="12" y="30.3">LVDS_PD#_R</text>
<text x="193.4" y="30.3">LVDSA_DATA2</text>
<text x="193.4" y="34.2">LVDSA_CLK#</text>
<text x="217.6" y="35.4">LVDSA_CLK# [23]</text>
<text x="217.6" y="31.5">LVDSA_DATA2 [23]</text>
<text x="12" y="38">DDI1_LVDS_AUXP</text>
<text x="12" y="36.1">DDI1_LVDS_AUXN</text>
<text x="193.4" y="40">LVDSA_DATA3#</text>
<text x="193.4" y="41.9">LVDSA_DATA3</text>
<text x="193.4" y="36.1">LVDSA_CLK</text>
<text x="217.6" y="37.3">LVDSA_CLK [23]</text>
<text x="217.6" y="41.2">LVDSA_DATA3# [23]</text>
<text x="217.6" y="43.1">LVDSA_DATA3 [23]</text>
<text x="7.9" y="49.6">LVDS_EN</text>
<text x="68.4" y="64.2">[7] EDPL_AUXN</text>
<text x="122" y="65.1">DDI1_LVDS_AUXP</text>
<text x="68.4" y="71.9">[7] EDPL_TXN0</text>
<text x="68.4" y="70">[7] EDPL_TXP0</text>
<text x="68.4" y="66.1">[7] EDPL_AUXP</text>
<text x="122" y="68.9">DDI1_LVDS_TX0_P</text>
<text x="122" y="70.9">DDI1_LVDS_TX0_N</text>
<text x="234.9" y="68.2">LVDSB_DATA0# [23]</text>
<text x="234.9" y="70.1">LVDSB_DATA0 [23]</text>
<text x="68.4" y="77.7">[7] EDPL_TXN1</text>
<text x="68.4" y="75.7">[7] EDPL_TXP1</text>
<text x="122" y="76.6">DDI1_LVDS_TX1_N</text>
<text x="122" y="74.7">DDI1_LVDS_TX1_P</text>
<text x="234.9" y="72.1">LVDSB_DATA1# [23]</text>
<text x="234.9" y="74">LVDSB_DATA1 [23]</text>
<text x="234.9" y="77.9">LVDSB_DATA2# [23]</text>
<text x="67.4" y="81.5">[25] LVDS_PD#</text>
<text x="122" y="82.4">LVDS_HPD</text>
<text x="122" y="78.6">LVDS_RST#</text>
<text x="122" y="80.5">LVDS_PD#_R</text>
<text x="234.9" y="79.8">LVDSB_DATA2 [23]</text>
<text x="234.9" y="81.7">LVDSB_CLK# [23]</text>
<text x="234.9" y="83.6">LVDSB_CLK [23]</text>
<text x="122" y="84.4">LVDS_DEV_CFG</text>
<text x="234.9" y="87.5">LVDSB_DATA3# [23]</text>
<text x="234.9" y="89.4">LVDSB_DATA3 [23]</text>
<text x="236.1" y="85.6">LVDS_EN [23]</text>
<text x="210.8" y="90.2">LVDS_DDC_DATA</text>
<text x="210.8" y="92.1">LVDS_DDC_CLK</text>
<text x="234.9" y="93.3">LVDS_DDC_CLK</text>
<text x="235.3" y="91.4">LVDS_DDC_DATA</text>
<text x="250" y="93.3">[23]</text>
<text x="251.5" y="91.4">[23]</text>
<text x="187.7" y="113.3">3460_BKLCTL</text>
<text x="234.9" y="114.6">LVDS_BKLT_CTRL [23]</text>
<text x="234.9" y="116.5">LVDS_BKLT_EN [23]</text>
<text x="156.8" y="124.9">LVDS_TESTMD</text>
<text x="209.1" y="122.3">SMB_DATA_S [12,13,19,23,24,40]</text>
<text x="209.1" y="120.4">SMB_CLK_S [12,13,19,23,24,40]</text>
<text x="179.9" y="130.7">LVDS_CFG3 TP23</text>
<text x="179.9" y="136.5">LVDS_CFG1</text>
<text x="179.9" y="132.6">LVDS_CFG2</text>
<text x="108.5" y="151.9">LVDS_HPD</text>
<text x="139.4" y="151.9">EDP_HPD</text>
<text x="160.8" y="153.2">EDP_HPD</text>
<text x="170.3" y="153.2">[17,23]</text>
<text x="70.9" y="160.7">[14,22,24,25,27,38]</text>
<text x="87.5" y="160.7">BUF_PLT_RST#</text>
<text x="141.3" y="159.6">LVDS_RST#</text>
</g>
<g font-size="1.7">
<text x="49.2" y="18.6">+V3.3S_LVDS</text>
<text x="136.7" y="41.8">+V1.8S_LVDSB</text>
<text x="237.1" y="43.7">+V1.8S_LVDS</text>
<text x="217.8" y="53.3">+V3.3S_LVDS</text>
<text x="90.8" y="57.6">C0402</text>
<text x="90.8" y="59.5">6.3V</text>
<text x="108.1" y="57.6">C0402</text>
<text x="108.1" y="59.5">10V</text>
<text x="127.4" y="57.6">C0402</text>
<text x="127.4" y="59.5">25V</text>
<text x="163.7" y="54.7" transform="rotate(-90 163.7 54.7)">56</text>
<text x="165.6" y="54.7" transform="rotate(-90 165.6 54.7)">55</text>
<text x="167.6" y="54.7" transform="rotate(-90 167.6 54.7)">54</text>
<text x="169.5" y="54.7" transform="rotate(-90 169.5 54.7)">53</text>
<text x="171.4" y="54.7" transform="rotate(-90 171.4 54.7)">52</text>
<text x="173.3" y="54.7" transform="rotate(-90 173.3 54.7)">51</text>
<text x="175.3" y="54.7" transform="rotate(-90 175.3 54.7)">50</text>
<text x="177.2" y="54.7" transform="rotate(-90 177.2 54.7)">49</text>
<text x="179.1" y="54.7" transform="rotate(-90 179.1 54.7)">48</text>
<text x="181.1" y="54.7" transform="rotate(-90 181.1 54.7)">47</text>
<text x="183" y="54.7" transform="rotate(-90 183 54.7)">46</text>
<text x="184.9" y="54.7" transform="rotate(-90 184.9 54.7)">45</text>
<text x="186.9" y="54.7" transform="rotate(-90 186.9 54.7)">44</text>
<text x="188.8" y="54.7" transform="rotate(-90 188.8 54.7)">43</text>
<text x="112" y="63.4">C0402 10V DDI1_LVDS_AUXN</text>
<text x="152.1" y="63.3">1</text>
<text x="152.1" y="65.2">2</text>
<text x="152.1" y="67.1">3</text>
<text x="152.1" y="69.1">4</text>
<text x="152.1" y="71">5</text>
<text x="200.2" y="67.1">42</text>
<text x="200.2" y="69.1">41</text>
<text x="200.2" y="71">40</text>
<text x="152.1" y="72.9">6</text>
<text x="152.1" y="76.8">8</text>
<text x="152.1" y="74.9">7</text>
<text x="200.2" y="74.9">38</text>
<text x="200.2" y="76.8">37</text>
<text x="200.2" y="72.9">39</text>
<text x="4.8" y="82.3">+V3.3S</text>
<text x="151.1" y="82.6">11</text>
<text x="151.1" y="80.7">10</text>
<text x="152.1" y="78.7">9</text>
<text x="200.2" y="82.6">34</text>
<text x="200.2" y="80.7">35</text>
<text x="200.2" y="78.7">36</text>
<text x="49.8" y="88.1">+V3.3S_LVDS</text>
<text x="151.1" y="84.5">12</text>
<text x="151.1" y="86.4">13</text>
<text x="151.1" y="88.4">14</text>
<text x="200.2" y="88.4">31</text>
<text x="200.2" y="86.4">32</text>
<text x="200.2" y="84.5">33</text>
<text x="128.9" y="95.8">+V3.3S_LVDS</text>
<text x="200.2" y="92.2">29</text>
<text x="200.2" y="90.3">30</text>
<text x="44.4" y="98.1">C0402 6.3V</text>
<text x="44.4" y="100.1">C0402</text>
<text x="9.7" y="103.9">10V</text>
<text x="44.4" y="103.9">C0402</text>
<text x="44.4" y="102">C0402</text>
<text x="44.4" y="105.9">C0402 10V</text>
<text x="161.8" y="103.7" transform="rotate(-90 161.8 103.7)">15</text>
<text x="163.7" y="103.7" transform="rotate(-90 163.7 103.7)">16</text>
<text x="165.6" y="103.7" transform="rotate(-90 165.6 103.7)">17</text>
<text x="167.6" y="103.7" transform="rotate(-90 167.6 103.7)">18</text>
<text x="169.5" y="103.7" transform="rotate(-90 169.5 103.7)">19</text>
<text x="171.4" y="103.7" transform="rotate(-90 171.4 103.7)">20</text>
<text x="173.3" y="103.7" transform="rotate(-90 173.3 103.7)">21</text>
<text x="175.3" y="103.7" transform="rotate(-90 175.3 103.7)">22</text>
<text x="177.2" y="103.7" transform="rotate(-90 177.2 103.7)">23</text>
<text x="179.1" y="103.7" transform="rotate(-90 179.1 103.7)">24</text>
<text x="181.1" y="103.7" transform="rotate(-90 181.1 103.7)">25</text>
<text x="183" y="103.7" transform="rotate(-90 183 103.7)">26</text>
<text x="184.9" y="103.7" transform="rotate(-90 184.9 103.7)">27</text>
<text x="186.9" y="103.7" transform="rotate(-90 186.9 103.7)">28</text>
<text x="192.6" y="103.7" transform="rotate(-90 192.6 103.7)">57</text>
<text x="73" y="111.2">+V1.8S_LVDSB</text>
<text x="130.9" y="111.2">+V1.8S_LVDS</text>
<text x="102.3" y="127.1">C0402</text>
<text x="102.3" y="129">6.3V</text>
<text x="119.7" y="127.1">C0402</text>
<text x="119.7" y="129">10V</text>
<text x="139" y="127.1">C0402</text>
<text x="139" y="129">10V</text>
<text x="219.7" y="126.7">+V3.3S_LVDS</text>
<text x="212.3" y="134.8">5%</text>
<text x="15.5" y="143.3">HIGH</text>
<text x="25.1" y="143.3">Dual LVDS Bus</text>
<text x="212.3" y="138.7">5%</text>
<text x="5.8" y="145.5">CFG1</text>
<text x="15.5" y="147.2">LOW</text>
<text x="25.1" y="147.2">Single LVDS Bus</text>
<text x="5.8" y="154.9">CFG2</text>
<text x="15.5" y="154.9">OPEN</text>
<text x="15.5" y="151">HIGH</text>
<text x="25.1" y="151">JEIDA or VESA Format (18 bpp)</text>
<text x="25.1" y="154.9">JEIDA Format (24 bpp)</text>
<text x="15.5" y="158.7">LOW</text>
<text x="25.1" y="158.7">VESA Format (24 bpp)</text>
<text x="5.8" y="166.5">CFG3</text>
<text x="15.5" y="162.6">HIGH</text>
<text x="15.5" y="166.5">OPEN</text>
<text x="25.1" y="166.5">LVDS CLK Fequency 1%</text>
<text x="25.1" y="162.6">LVDS CLK Fequency 0.5%</text>
<text x="15.5" y="170.3">LOW</text>
<text x="25.1" y="170.3">LVDS CLK Fequency 0%</text>
<text x="5.8" y="178.1">CFG4</text>
<text x="15.5" y="174.2">HIGH</text>
<text x="15.5" y="178.1">OPEN</text>
<text x="25.1" y="174.2">LVDS Output Swing 400mV</text>
<text x="25.1" y="178.1">LVDS Output Swing 300mV</text>
<text x="15.5" y="181.9">LOW</text>
<text x="25.1" y="181.9">LVDS Output Swing 250mV</text>
</g>
<g font-size="1.7" fill="#000080">
<text x="29" y="28.7">R334</text>
<text x="29" y="26.7">R302</text>
<text x="40.6" y="28.7">2.2K</text>
<text x="40.6" y="26.7">2.2K</text>
<text x="29" y="30.6">R324</text>
<text x="40.6" y="30.6">10K</text>
<text x="30.9" y="38.3">R750</text>
<text x="30.9" y="36.4">R741</text>
<text x="38.6" y="38.3">X/100K</text>
<text x="38.6" y="36.4">X/100K</text>
<text x="27.1" y="49.9">R338</text>
<text x="34.7" y="49.9">100K</text>
<text x="90.8" y="53.8">C710</text>
<text x="108.1" y="53.8">C699</text>
<text x="127.4" y="53.8">C693</text>
<text x="90.8" y="55.7">10uF</text>
<text x="108.1" y="55.7">0.1uF</text>
<text x="127.4" y="55.7">0.01uF</text>
<text x="154.4" y="55.7">U31</text>
<text x="96.5" y="63.4">C197</text>
<text x="96.5" y="65.3">C195</text>
<text x="106.2" y="63.4">0.1uF</text>
<text x="106.2" y="65.3">0.1uF</text>
<text x="96.5" y="69.2">C701</text>
<text x="96.5" y="71.1">C696</text>
<text x="106.2" y="69.2">0.1uF</text>
<text x="106.2" y="71.1">0.1uF</text>
<text x="96.5" y="76.9">C685</text>
<text x="96.5" y="75">C691</text>
<text x="106.2" y="76.9">0.1uF</text>
<text x="106.2" y="75">0.1uF</text>
<text x="98.5" y="80.8">R758</text>
<text x="108.1" y="80.8">0</text>
<text x="169.9" y="78.8">PTN3460BS/F6</text>
<text x="29" y="90.4">FB4</text>
<text x="29" y="92.4">30ohm(100Mhz)</text>
<text x="118.9" y="90.4">R308</text>
<text x="118.9" y="92.7">X/10K</text>
<text x="9.7" y="100.1">C192</text>
<text x="29" y="98.1">C186</text>
<text x="29" y="100.1">C190</text>
<text x="38.6" y="98.1">10uF</text>
<text x="38.6" y="100.1">0.1uF</text>
<text x="9.7" y="102">1uF</text>
<text x="29" y="103.9">C196</text>
<text x="29" y="102">C189</text>
<text x="29" y="105.9">C191</text>
<text x="38.6" y="103.9">0.1uF</text>
<text x="38.6" y="102">0.1uF</text>
<text x="38.6" y="105.9">0.1uF</text>
<text x="88.8" y="113.6">FB5</text>
<text x="202.7" y="113.6">R335</text>
<text x="212.3" y="113.6">0</text>
<text x="88.8" y="115.5">30ohm(100Mhz)</text>
<text x="102.3" y="123.2">C108</text>
<text x="102.3" y="125.2">10uF</text>
<text x="119.7" y="123.2">C734</text>
<text x="119.7" y="125.2">0.1uF</text>
<text x="139" y="123.2">C111</text>
<text x="139" y="125.2">0.1uF</text>
<text x="157.5" y="131">R300</text>
<text x="198.8" y="131">TP-00</text>
<text x="157.5" y="133.3">10K</text>
<text x="200.8" y="132.9">R1990</text>
<text x="200.8" y="136.7">R1991</text>
<text x="212.3" y="132.9">X/1K</text>
<text x="212.3" y="136.7">X/1K</text>
<text x="121.6" y="152.2">R321</text>
<text x="131.3" y="152.2">0</text>
<text x="113.9" y="159.9">R712</text>
<text x="123.6" y="159.9">0</text>
</g>
<g font-size="1.7" fill="#004080">
<text x="166.8" y="59.4" transform="rotate(-90 166.8 59.4)">NC</text>
<text x="155.4" y="64.5">AUX_N</text>
<text x="164.9" y="62.6" transform="rotate(-90 164.9 62.6)">EPS_N</text>
<text x="168.8" y="64.9" transform="rotate(-90 168.8 64.9)">LVSAO_N</text>
<text x="170.7" y="64.9" transform="rotate(-90 170.7 64.9)">LVSAO_P</text>
<text x="172.6" y="64.9" transform="rotate(-90 172.6 64.9)">LVSBO_N</text>
<text x="174.5" y="64.9" transform="rotate(-90 174.5 64.9)">LVSBO_P</text>
<text x="176.5" y="65.8" transform="rotate(-90 176.5 65.8)">VDD4(3V3)</text>
<text x="178.4" y="65" transform="rotate(-90 178.4 65)">LVSCO_N</text>
<text x="180.3" y="64.9" transform="rotate(-90 180.3 64.9)">LVSCO_P</text>
<text x="186.1" y="65.8" transform="rotate(-90 186.1 65.8)">VDD3(1V8)</text>
<text x="188.1" y="65" transform="rotate(-90 188.1 65)">LVSDO_N</text>
<text x="190" y="64.9" transform="rotate(-90 190 64.9)">LVSDO_P</text>
<text x="155.4" y="66.5">AUX_P</text>
<text x="155.4" y="68.4">GND1</text>
<text x="155.4" y="70.3">DP0_P</text>
<text x="182.3" y="66.2" transform="rotate(-90 182.3 66.2)">LVSCKO_N</text>
<text x="184.2" y="66.1" transform="rotate(-90 184.2 66.1)">LVSCKO_P</text>
<text x="190.1" y="68.4">LVSAE_N</text>
<text x="190.2" y="70.3">LVSAE_P</text>
<text x="155.4" y="74.2">VDD1(1V8)</text>
<text x="155.4" y="72.3">DP0_N</text>
<text x="155.4" y="76.1">DP1_P</text>
<text x="188.9" y="76.1">VDD3(3V3)</text>
<text x="190.1" y="72.3">LVSBE_N</text>
<text x="190.2" y="74.2">LVSBE_P</text>
<text x="155.4" y="80">RST_N</text>
<text x="155.4" y="78">DP1_N</text>
<text x="155.4" y="83.8">HPDRX</text>
<text x="155.4" y="81.9">PD_N</text>
<text x="188.8" y="81.9">LVSCKE_N</text>
<text x="188.9" y="83.8">LVSCKE_P</text>
<text x="189.9" y="78">LVSCE_N</text>
<text x="190.1" y="80">LVSCE_P</text>
<text x="155.4" y="85.8">DEV_CFG</text>
<text x="155.4" y="87.7">VDD1(3V3)</text>
<text x="155.4" y="89.6">VDD2(3V3)</text>
<text x="189.9" y="87.7">LVSDE_N</text>
<text x="190.1" y="89.6">LVSDE_P</text>
<text x="190.6" y="85.8">PVCCEN</text>
<text x="189.5" y="91.6">DDC_SDA</text>
<text x="189.7" y="93.5">DDC_SCL</text>
<text x="163" y="99.4" transform="rotate(-90 163 99.4)">VREG1</text>
<text x="164.9" y="99.4" transform="rotate(-90 164.9 99.4)">VREG2</text>
<text x="166.8" y="99.4" transform="rotate(-90 166.8 99.4)">GNDREG1</text>
<text x="168.8" y="99.4" transform="rotate(-90 168.8 99.4)">GNDREG2</text>
<text x="170.7" y="99.4" transform="rotate(-90 170.7 99.4)">VDD2(1V8)</text>
<text x="172.6" y="99.4" transform="rotate(-90 172.6 99.4)">TESTMODE</text>
<text x="174.5" y="99.4" transform="rotate(-90 174.5 99.4)">CFG1/TCK</text>
<text x="176.5" y="99.4" transform="rotate(-90 176.5 99.4)">CFG2/TMS</text>
<text x="178.4" y="99.4" transform="rotate(-90 178.4 99.4)">CFG3/TDI</text>
<text x="180.3" y="99.4" transform="rotate(-90 180.3 99.4)">MS_SDA</text>
<text x="182.3" y="99.4" transform="rotate(-90 182.3 99.4)">MS_SCL</text>
<text x="184.2" y="99.4" transform="rotate(-90 184.2 99.4)">BKLTEN</text>
<text x="186.1" y="99.4" transform="rotate(-90 186.1 99.4)">CFG4/TDO</text>
<text x="188.1" y="99.4" transform="rotate(-90 188.1 99.4)">PWMO</text>
<text x="193.8" y="99.4" transform="rotate(-90 193.8 99.4)">GND</text>
</g>
<g font-size="1.7" fill="#008000">
<text x="200.8" y="134.8">R0201</text>
<text x="200.8" y="138.7">R0201</text>
</g>
<g font-size="1.4">
<text x="30.9" y="1.4">5</text>
<text x="88.8" y="1.4">4</text>
<text x="146.7" y="1.4">3</text>
<text x="204.6" y="1.4">2</text>
<text x="262.6" y="1.4">1</text>
<text x=".5" y="26.1">D</text>
<text x="292" y="26.1">D</text>
<text x=".5" y="71.9">C</text>
<text x="292" y="71.9">C</text>
<text x=".5" y="117.8">B</text>
<text x="292" y="117.8">B</text>
<text x=".5" y="163.6">A</text>
<text x="292" y="163.6">A</text>
<text x="30.9" y="186.8">5</text>
<text x="88.8" y="186.8">4</text>
<text x="146.7" y="186.8">3</text>
<text x="204.6" y="186.8">2</text>
<text x="262.6" y="186.8">1</text>
</g>
</svg>
